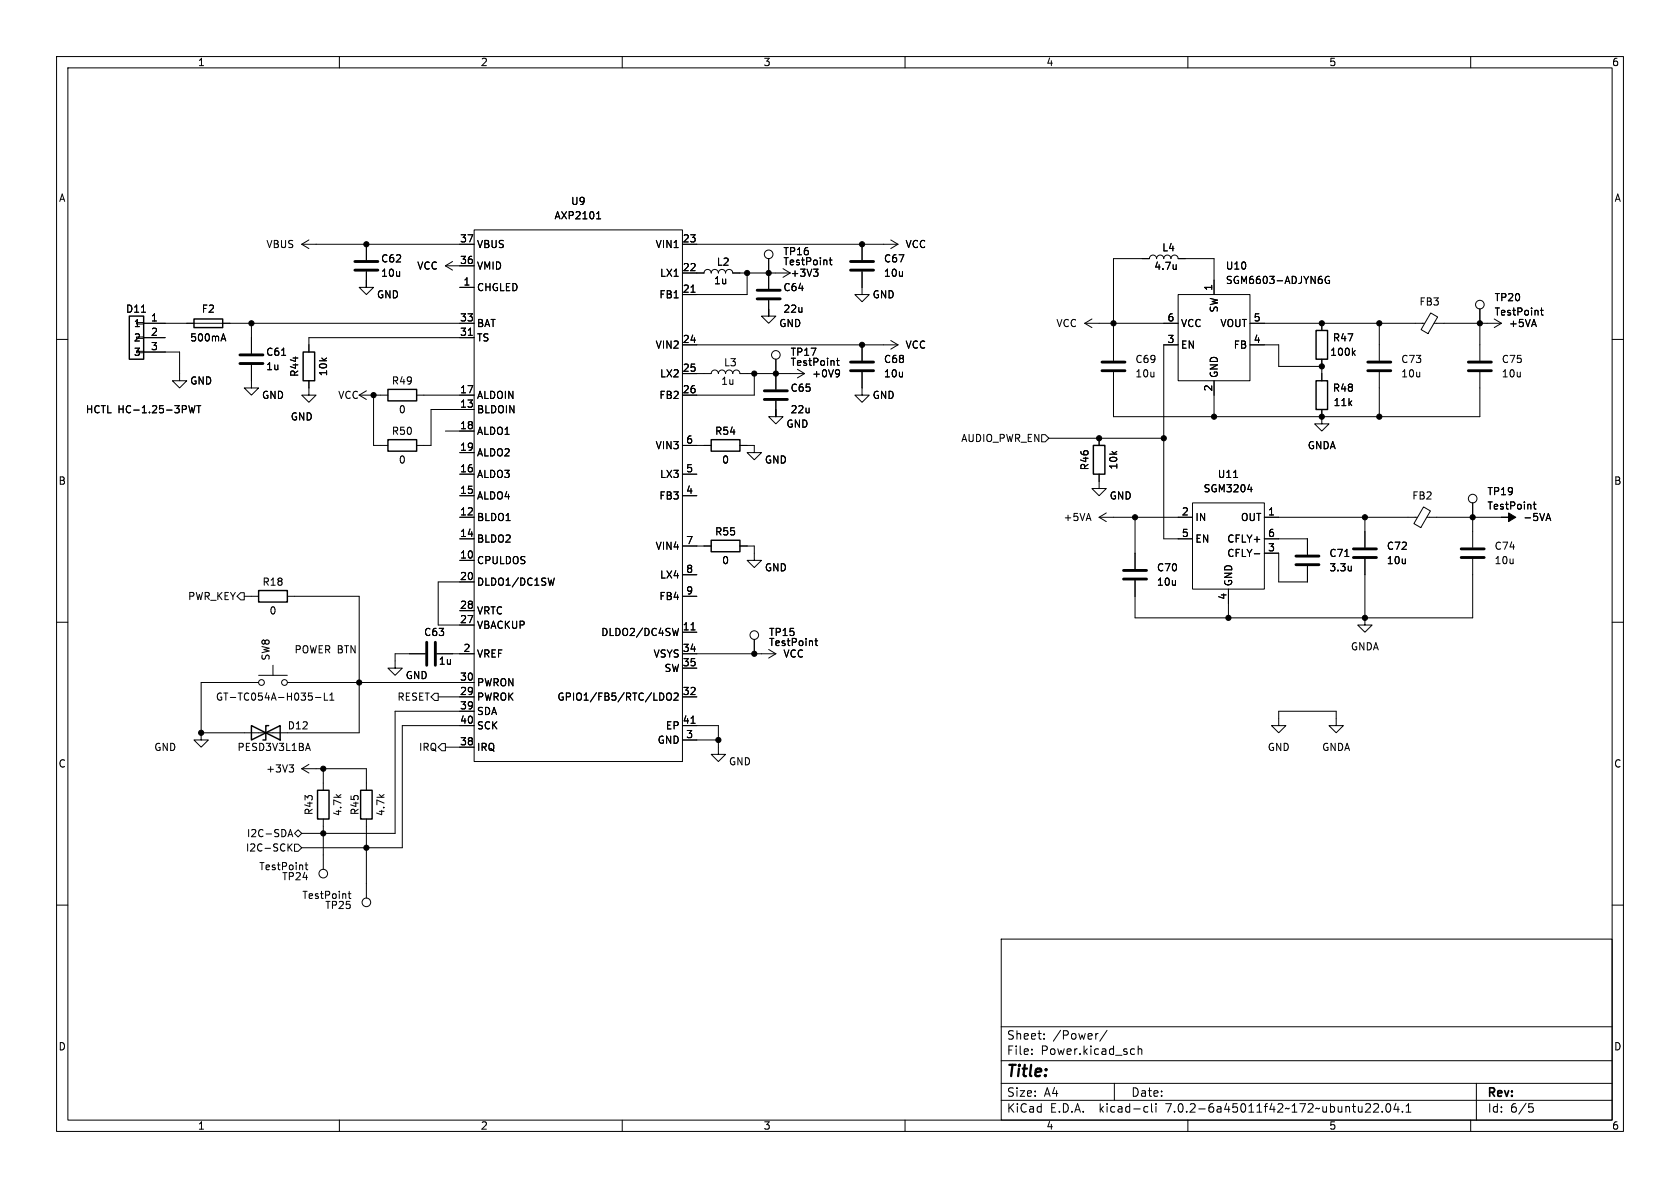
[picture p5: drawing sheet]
<svg xmlns="http://www.w3.org/2000/svg" width="297mm" height="210mm" viewBox="0 0 297 210" stroke-linecap="round" stroke-linejoin="round" font-family="sans-serif">
<g fill="none" stroke="#000" stroke-width=".18">
<path d="M10 10h277v190h-277zM12 12h273v186h-273zM60 10v2M110 10v2M160 10v2M210 10v2M260 10v2M105.5 38.7h.7M105.6 37.7l.2-.3v1.3M10 60h2M24.1 59.6h1.3v.2h-1.3zM24.1 57h1.3v.3h-1.3z"/>
<path d="M25.4 57.2h58.4M25.4 59.7h3.8M39.2 59.9h.6M39.5 59l.4 1.3M44.4 57.2v5.3M53.3 43.2h30.5M53.3 43.2l1.3 .7M54.6 42.4l-1.3 .8M64.8 48v2.8h-1.3l1.3 1.3 1.2-1.3h-1.2v-1.3M64.8 43.2v2.8M78.7 47h5.1M78.7 47l1.3 .8"/>
<path d="M80 46.2l-1.3 .8M81.3 50.8h2.5M82.8 59.3h.7M83.8 40.6h36.8v94h-36.8zM83.8 59.7h-29.2v2.5M120.6 48.3h3.9a.64 .64 0 0 1 .6-.7 .64 .64 0 0 1 .6 .7 .64 .64 0 0 1 .7-.7 .64 .64 0 0 1 .6 .7 .64 .64 0 0 1 .6-.7 .64 .64 0 0 1 .7 .7 .64 .64 0 0 1 .6-.7 .64 .64 0 0 1 .6 .7h10.2M120.6 43.2h38.1M122.2 51.7h.7M132.1 48.3v3.8h-11.5M135.9 53.1v2.8h-1.3l1.3 1.3 1.3-1.3h-1.3v-1.3M135.9 45.7v5.4M138.4 47.5l1.3 .8"/>
<path d="M139.7 48.3l-1.3 .7M144.4 48.1l.2 .2v.3l-.2 .2M144.6 47.6l-.4 .5M146.6 46h.5M146.8 45.5v1.1l.3 .2M152.4 48v4.1h1.3l-1.3 1.2-1.3-1.2h1.3M152.4 43.2v2.8M157.5 42.4l1.2 .8M158.7 43.2l-1.2 .7M191.8 57.2h16.5M191.8 57.2l1.2 .7M193 56.4l-1.2 .8"/>
<path d="M208.3 52.1h12.7v15.2h-12.7zM214.6 52.1v-6.4h-6.3a.64 .64 0 0 0-.7-.6 .64 .64 0 0 0-.6 .6 .64 .64 0 0 0-.6-.6 .64 .64 0 0 0-.7 .6 .64 .64 0 0 0-.6-.6 .64 .64 0 0 0-.6 .6 .64 .64 0 0 0-.7-.6 .64 .64 0 0 0-.6 .6h-6.4v18.1M221 57.2h30.8M233.7 57.2v1.2M235 48.9a.59 .59 0 0 0-.7 .6 .59 .59 0 0 0 .7 .6v-.5h-.2M243.8 57.2v6.6M252.9 55.3l1.3 .7-1.7 3-1.3-.7zM253.5 57.2h11.9M261.6 54.6v9.2M264.2 56.4l1.2 .8M265.4 57.2l-1.2 .7M272.3 54.9h.5"/>
<path d="M272.5 54.4v1.1l.3 .2M285 60h2M24.1 62.1h1.3v.3h-1.3zM25.4 62.2h6.3v5.1h1.3l-1.3 1.3-1.2-1.3h1.2M33.4 71.7l.3 1.3 .2-.9 .3 .9 .3-1.3M34.8 71.7h.7M35.1 71.7v1.3M44.4 64.5v4.1h1.3l-1.3 1.3-1.2-1.3h1.2M54.6 67.3v2.6h1.3l-1.3 1.2-1.3-1.2h1.3M63.5 69.9h5.1M63.5 69.9l1.3 .7M64.8 69.1l-1.3 .8"/>
<path d="M66 69.9v8.8h2.6M73.7 69.9h10.1M78.7 76.2h5.1M83.8 72.4h-7.6v6.3h-2.5M120.6 66h5.1a.64 .64 0 0 1 .7-.6 .64 .64 0 0 1 .6 .6 .64 .64 0 0 1 .6-.6 .64 .64 0 0 1 .7 .6 .64 .64 0 0 1 .6-.6 .64 .64 0 0 1 .6 .6 .64 .64 0 0 1 .7-.6 .64 .64 0 0 1 .6 .6h11.4M120.6 61h38.1M120.6 78.7h5.1M130.8 78.7h2.5v1.3h1.3l-1.3 1.3-1.2-1.3h1.2M133.3 66v3.9h-12.7M137.2 70.9v2.8h-1.3l1.3 1.2 1.2-1.2h-1.2v-1.3M137.2 63.5v5.3M141 65.3l1.2 .7"/>
<path d="M142.2 66l-1.2 .8M147.9 63.7h.5M148.1 63.3v1.1l.3 .2M148.2 65.4l.2 .1a1.07 1.07 0 0 1-.2 1M148.4 65.9l-.2 .2M152.4 65.8v4.1h1.3l-1.3 1.2-1.3-1.2h1.3M152.4 61v2.8M157.5 60.2l1.2 .8M158.7 61l-1.2 .7M184.1 76.8h.7l.6 .7-.6 .6h-.7zM185.4 77.5h20.3M194.3 77.5v1.2"/>
<path d="M196.8 65.8v7.9h64.8v-7.9M208.3 61h-2.6v34.3h5.1M214.6 67.3v6.4M221 61h5.1v3.8h7.6M233.7 72.4v2.5h1.2l-1.2 1.3-1.3-1.3h1.3M233.7 63.5v3.8M239.2 62.3l.4 .5M239.6 62l-.5 .5M243.8 65.8v7.9M81.3 91.4h2.5M81.3 95.3h2.5M81.3 99.1h2.5"/>
<path d="M81.3 87.6h2.5M81.3 83.8h2.5M81.3 80h2.5M120.6 87.6h2.6M120.6 83.8h2.6M120.6 96.5h5.1M130.8 96.5h2.5v2.6h1.3l-1.3 1.2-1.2-1.2h1.2M194.3 83.8v2.6h1.3l-1.3 1.2-1.3-1.2h1.3M194.3 91.4h16.5M194.3 91.4l1.3 .8M195.6 90.7l-1.3 .7M200.7 91.4v9.2"/>
<path d="M210.8 88.9h12.7v15.2h-12.7zM218.1 84.4h.7M220.6 86.5h.8M221.7 97.9h1M223.5 91.4h27.1M223.5 97.8h2.6v5.1h5v-2.8M223.5 95.3h7.6v2.7M241.3 98.8v11.7h1.3l-1.3 1.3-1.3-1.3h1.3M241.3 91.4v5.4M251.7 89.6l1.2 .7-1.7 3-1.2-.7zM252.2 91.4h13.2M260.3 88.9v7.9"/>
<path d="M260.3 98.8v10.4h-59.6v-6.6M271.1 89.1h.4M271.2 88.7v1.1l.3 .2M273.4 91.7h.6M273.7 90.8l.4 1.2M10 110h2M41.9 105.4l.6-.6h.7v1.2h-.7zM43.2 105.4h2.5M45.7 119.4h5.1M48.3 117.6v1.8M50.8 105.4h12.7v24.1h-27.9M75.2 115.6h-5.4v2.5h1.3l-1.3 1.3-1.2-1.3h1.2"/>
<path d="M77.2 115.6h6.6M81.3 108h2.5M83.8 102.9h-6.3v7.6h6.3M98 102.2l-.3 1.3M120 111.1l-.3 1.2-.3-.9M120.6 111.8h2.6M120.6 115.6h16.6M120.6 118.1h2.6M120.6 101.6h2.6M120.6 105.4h2.6M122.2 111.4h.7M133.3 113v2.6"/>
<path d="M135.9 114.8l1.3 .8M137.2 115.6l-1.3 .7M144.1 113.3h.4M144.2 112.9v1l.3 .2M217.2 104.1v5.1M285 110h2M35.6 129.5v1.3h1.2l-1.2 1.3-1.3-1.3h1.3M45.7 120.7h-10.1v8.8M50.8 120.7h33M51.1 135.2h.8l-.4 .5M51.7 135.7l.2 .2v.3l-.2 .3M53.3 135.9h11.5v3.8"/>
<path d="M53.3 135.9l1.3 .8M54.4 131.4l.5 1.3M54.6 135.1l-1.3 .8M55.8 123.3h.9M57.1 135.9v3.8M57.3 122.5v1.3h.6M58.3 123.8h.7M58.3 122.9l.4-.4v1.3M76.8 122.6h.7v1.2h-.7l-.6-.6zM77.5 123.2h6.3M78.1 131.4h.6v1.3h-.6l-.6-.6zM78.7 132.1h5.1"/>
<path d="M83.8 125.7h-14v21.6h-16.5M83.8 128.3h-12.7v21.6h-17.8M117.3 122.8v.7M117.9 122.7l.2-.2a.43 .43 0 0 1 .6 .4v.5a.42 .42 0 0 1-.4 .4 .42 .42 0 0 1-.5-.4zM119.2 122.6l.5-.1 .2 .4-.8 .9h.8M120.6 128.3h6.4v5.1h1.3l-1.3 1.2-1.3-1.2h1.3M120.6 123.2h2.6M120.6 130.8h6.4M122.2 127.9h.7M226.1 128.3h-1.3l1.3 1.2 1.2-1.2h-1.2v-2.6h10.1v2.6h1.3l-1.3 1.2-1.3-1.2h1.3M10 160h2M50.9 147.9l.4-1.3 .5 1.3"/>
<path d="M51 147.5h.6M51.1 149.7l.5 .7M51.6 149.2l-.7 .7M52.1 147.3l.6-.6 .6 .6-.6 .7zM52.1 149.2h.6l.6 .7-.6 .6h-.6zM53.9 152.9h.5M54.1 152.5v1.1l.3 .1M57.1 144.8v8.9M61.6 158h.4M61.7 157.6v1l.3 .2M64.8 144.8v14M285 160h2"/>
<path d="M177 166h108v32h-108zM60 198v2M110 198v2M160 198v2M177 194.5h108M177 191.5h108M177 187.5h108M177 181.5h108M182.4 186.3v.1M182.4 185.5v.1M184.6 183.6v.1M184.6 182.8v.1"/>
<path d="M194 182.7h.1M195.7 182.1l-1.3 2M197 191.5v3M200.1 185.4l.5 .1M200.6 186.3l-.5 .1M201.2 185.5l.2-.1 .4 .1 .1 .9M201.2 184.9v1.5M202.5 195.6l.4 .1M202.9 196.5l-.4 .1M203.6 195.1v1.3l.2 .2M204.4 195.1v.1M204.4 195.6v1"/>
<path d="M210 198v2M242.1 195.2l.2 .2-.1 .3-.8 .9h.9M242.9 195.2l.5-.1 .2 .1 .1 .3-.9 1.1h.9M244.4 196.5v.1M245.2 195.2l.2-.1a.81 .81 0 0 1 .5 .6 .81 .81 0 0 1-.3 .8l-.1 .1a.81 .81 0 0 1-.6-.6 .81 .81 0 0 1 .3-.8zM246.8 195l-.4 1.1h1M247.1 195.6v1M247.9 196.5v.1M248.6 196.6h.8M248.6 195.5l.4-.4v1.5M260 198v2M261 191.5v6.5"/>
<path d="M270.3 195.1h.7M270.4 195.7h.4l.3 .3-.2 .5-.5 .1"/>
<circle cx="135.9" cy="45" r=".76"/>
<circle cx="261.6" cy="53.8" r=".76"/>
<circle cx="137.2" cy="62.7" r=".76"/>
<circle cx="260.4" cy="88.1" r=".76"/>
<circle cx="133.3" cy="112.3" r=".76"/>
<circle cx="46.2" cy="120.7" r=".51"/>
<circle cx="50.3" cy="120.7" r=".51"/>
<circle cx="57.1" cy="154.4" r=".76"/>
<circle cx="64.8" cy="159.5" r=".76"/>
</g>
<g fill="none" stroke="#000" stroke-width=".51">
<path d="M62.7 47.8h4.1M62.7 46.2h4.1M133.9 52.8h4M133.9 51.3h4M150.4 47.8h4M150.4 46.2h4M42.4 64.3h4.1M42.4 62.7h4.1M135.1 70.6h4.1M135.1 69.1h4.1M150.4 65.5h4M150.4 64h4"/>
<path d="M194.8 65.5h4.1M194.8 64h4.1M241.8 65.5h4.1M241.8 64h4.1M259.6 65.5h4.1M259.6 64h4.1M229.1 99.8h4.1M229.1 98.3h4.1M239.3 98.6h4M239.3 97h4M258.3 98.6h4.1M258.3 97h4.1"/>
<path d="M75.4 113.5v4.1M77 113.5v4.1M198.6 102.4h4.1M198.6 100.8h4.1"/>
</g>
<g fill="none" stroke="#000" stroke-width=".25">
<path d="M22.9 55.9h2.5v7.6h-2.5zM34.3 56.4h5.1v1.5h-5.1zM232.7 58.4h2v5.1h-2zM53.6 62.2h2v5.1h-2zM68.6 68.8h5.1v2.1h-5.1zM68.6 77.7h5.1v2.1h-5.1zM125.7 77.7h5.1v2.1h-5.1zM193.3 78.7h2v5.1h-2zM232.7 67.3h2v5.1h-2zM125.7 95.5h5.1v2h-5.1zM45.7 104.4h5.1v2h-5.1zM44.4 128.3l5.1 2.5v-2.5l-5.1 2.5z"/>
<path d="M47.5 128.3h-.5v2.5h-.5M56.1 139.7h2.1v5.1h-2.1zM63.8 139.7h2v5.1h-2z"/>
</g>
<g fill="#000" stroke="#000" stroke-width=".18">
<path d="M265.4 91.4h1.3v-.7l1.3 .7-1.3 .8v-.8z"/>
<circle cx="44.4" cy="57.2" r=".46"/>
<circle cx="64.8" cy="43.2" r=".46"/>
<circle cx="132.1" cy="48.3" r=".46"/>
<circle cx="135.9" cy="48.3" r=".46"/>
<circle cx="152.4" cy="43.2" r=".46"/>
<circle cx="196.8" cy="57.2" r=".46"/>
<circle cx="233.7" cy="57.2" r=".46"/>
<circle cx="243.8" cy="57.2" r=".46"/>
<circle cx="261.6" cy="57.2" r=".46"/>
<circle cx="66" cy="69.9" r=".46"/>
<circle cx="133.3" cy="66" r=".46"/>
<circle cx="137.2" cy="66" r=".46"/>
<circle cx="152.4" cy="61" r=".46"/>
<circle cx="194.3" cy="77.5" r=".46"/>
<circle cx="205.7" cy="77.5" r=".46"/>
<circle cx="214.6" cy="73.7" r=".46"/>
<circle cx="233.7" cy="73.7" r=".46"/>
<circle cx="233.7" cy="64.8" r=".46"/>
<circle cx="243.8" cy="73.7" r=".46"/>
<circle cx="200.7" cy="91.4" r=".46"/>
<circle cx="241.3" cy="91.4" r=".46"/>
<circle cx="260.3" cy="91.4" r=".46"/>
<circle cx="133.3" cy="115.6" r=".46"/>
<circle cx="217.2" cy="109.2" r=".46"/>
<circle cx="241.3" cy="109.2" r=".46"/>
<circle cx="35.6" cy="129.5" r=".46"/>
<circle cx="57.1" cy="135.9" r=".46"/>
<circle cx="63.5" cy="120.7" r=".46"/>
<circle cx="127" cy="130.8" r=".46"/>
<circle cx="57.1" cy="147.3" r=".46"/>
<circle cx="64.8" cy="149.9" r=".46"/>
</g>
<text font-size="2.8" x="178" y="190.8">Title:</text>
<g font-size="2.1">
<text x="178" y="183.9">Sheet:</text>
<text x="186.2" y="183.9">/Power/</text>
<text x="178" y="186.6">File:</text>
<text x="184" y="186.6">Power.kicad_sch</text>
<text x="178" y="196.8">KiCad</text>
<text x="178" y="194">Size:</text>
<text x="184.6" y="194">A4</text>
<text x="185.7" y="196.8">E.D.A.</text>
<text x="194.4" y="196.8">kicad-cli</text>
<text x="200" y="194">Date:</text>
<text x="206.2" y="196.8">7.0.2-6a45011f42~172~ubuntu22.04.1</text>
<text x="263" y="194.2">Rev:</text>
<text x="263" y="196.8">Id:</text>
<text x="267" y="196.8">6/5</text>
</g>
<g font-size="1.8">
<text x="35" y="11.8">1</text>
<text x="85" y="11.8">2</text>
<text x="135" y="11.8">3</text>
<text x="185" y="11.8">4</text>
<text x="235" y="11.8">5</text>
<text x="285" y="11.8">6</text>
<text x="10.4" y="35.8">A</text>
<text x="285.4" y="35.8">A</text>
<text x="98" y="38.9">AXP2101</text>
<text x="100.9" y="36.4">U9</text>
<text x="47" y="44">VBUS</text>
<text x="67.3" y="46.5">C62</text>
<text x="73.7" y="47.8">VCC</text>
<text x="81.3" y="46.7">36</text>
<text x="81.3" y="42.9">37</text>
<text x="84.3" y="47.8">VMID</text>
<text x="84.3" y="44">VBUS</text>
<text x="115.8" y="44">VIN1</text>
<text x="120.6" y="42.9">23</text>
<text x="126.7" y="47.1">L2</text>
<text x="138.4" y="45.3">TP16</text>
<text x="138.4" y="47.1">TestPoint</text>
<text x="156.2" y="46.5">C67</text>
<text x="160" y="44">VCC</text>
<text x="204" y="47.9">4.7u</text>
<text x="205.4" y="44.6">L4</text>
<text x="216.7" y="47.8">U10</text>
<text x="66.6" y="52.9">GND</text>
<text x="67.3" y="49.1">10u</text>
<text x="81.9" y="50.5">1</text>
<text x="84.3" y="51.6">CHGLED</text>
<text x="116.4" y="52.9">FB1</text>
<text x="116.6" y="49.1">LX1</text>
<text x="120.6" y="51.8">21</text>
<text x="120.6" y="48">22</text>
<text x="126.2" y="50.4">1u</text>
<text x="138.4" y="51.6">C64</text>
<text x="139.7" y="49.1">+3V3</text>
<text x="154.2" y="52.9">GND</text>
<text x="156.2" y="49.1">10u</text>
<text x="214.4" y="51.5" transform="rotate(-90 214.4 51.5)">1</text>
<text x="216.7" y="50.4">SGM6603-ADJYN6G</text>
<text x="264.2" y="53.4">TP20</text>
<text x="22.2" y="55.4">D11</text>
<text x="23.6" y="58">1</text>
<text x="26.6" y="56.9">1</text>
<text x="26.6" y="59.4">2</text>
<text x="35.6" y="55.4">F2</text>
<text x="81.3" y="59.4">31</text>
<text x="81.3" y="56.9">33</text>
<text x="84.3" y="58">BAT</text>
<text x="137.7" y="58">GND</text>
<text x="138.4" y="55.4">22u</text>
<text x="186.7" y="58">VCC</text>
<text x="206.3" y="56.9">6</text>
<text x="208.8" y="58">VCC</text>
<text x="215.5" y="55.4" transform="rotate(-90 215.5 55.4)">SW</text>
<text x="215.6" y="58">VOUT</text>
<text x="221.6" y="56.9">5</text>
<text x="250.9" y="54.2">FB3</text>
<text x="264.2" y="55.9">TestPoint</text>
<text x="266.7" y="58">+5VA</text>
<text x="23.6" y="60.5">2</text>
<text x="23.6" y="63.1">3</text>
<text x="26.6" y="62">3</text>
<text x="33.6" y="60.5">500mA</text>
<text x="47" y="63.1">C61</text>
<text x="47" y="65.6">1u</text>
<text x="84.3" y="60.5">TS</text>
<text x="115.8" y="61.8">VIN2</text>
<text x="120.6" y="60.7">24</text>
<text x="120.6" y="65.8">25</text>
<text x="127.9" y="64.9">L3</text>
<text x="139.7" y="63.1">TP17</text>
<text x="139.7" y="64.8">TestPoint</text>
<text x="156.2" y="64.3">C68</text>
<text x="160" y="61.8">VCC</text>
<text x="200.7" y="64.3">C69</text>
<text x="206.3" y="60.7">3</text>
<text x="208.8" y="61.8">EN</text>
<text x="218" y="61.8">FB</text>
<text x="221.6" y="60.7">4</text>
<text x="235.1" y="63.1">100k</text>
<text x="235.6" y="60.5">R47</text>
<text x="247.7" y="64.3">C73</text>
<text x="265.4" y="64.3">C75</text>
<text x="33.6" y="68.1">GND</text>
<text x="46.3" y="70.7">GND</text>
<text x="52.9" y="66.7" transform="rotate(-90 52.9 66.7)">R44</text>
<text x="58" y="66.6" transform="rotate(-90 58 66.6)">10k</text>
<text x="59.7" y="70.7">VCC</text>
<text x="69.2" y="68.1">R49</text>
<text x="81.3" y="69.6">17</text>
<text x="84.3" y="70.7">ALDOIN</text>
<text x="116.4" y="70.7">FB2</text>
<text x="116.6" y="66.9">LX2</text>
<text x="120.6" y="69.6">26</text>
<text x="127.4" y="68.2">1u</text>
<text x="139.7" y="69.4">C65</text>
<text x="143.5" y="66.9">+0V9</text>
<text x="154.2" y="70.7">GND</text>
<text x="156.2" y="66.9">10u</text>
<text x="200.7" y="66.9">10u</text>
<text x="214.4" y="69.2" transform="rotate(-90 214.4 69.2)">2</text>
<text x="215.5" y="66.8" transform="rotate(-90 215.5 66.8)">GND</text>
<text x="235.6" y="69.4">R48</text>
<text x="235.7" y="71.9">11k</text>
<text x="247.7" y="66.9">10u</text>
<text x="265.4" y="66.9">10u</text>
<text x="15.1" y="73.2">HCTL HC-1.25-3PWT</text>
<text x="51.3" y="74.5">GND</text>
<text x="69.2" y="77">R50</text>
<text x="70.5" y="73.2">0</text>
<text x="81.3" y="72.1">13</text>
<text x="81.3" y="75.9">18</text>
<text x="84.3" y="73.2">BLDOIN</text>
<text x="84.3" y="77">ALDO1</text>
<text x="126.4" y="77">R54</text>
<text x="139" y="75.8">GND</text>
<text x="139.7" y="73.2">22u</text>
<text x="70.5" y="82.1">0</text>
<text x="81.3" y="83.6">16</text>
<text x="81.3" y="79.8">19</text>
<text x="84.3" y="80.8">ALDO2</text>
<text x="115.8" y="79.6">VIN3</text>
<text x="121.3" y="83.6">5</text>
<text x="121.3" y="78.5">6</text>
<text x="127.6" y="82.1">0</text>
<text x="135.2" y="82.1">GND</text>
<text x="169.8" y="78.3">AUDIO_PWR_EN</text>
<text x="192.6" y="83.2" transform="rotate(-90 192.6 83.2)">R46</text>
<text x="197.7" y="83.1" transform="rotate(-90 197.7 83.1)">10k</text>
<text x="231.1" y="79.6">GNDA</text>
<text x="10.3" y="85.8">B</text>
<text x="81.3" y="87.4">15</text>
<text x="84.3" y="88.5">ALDO4</text>
<text x="84.3" y="84.6">ALDO3</text>
<text x="116.4" y="88.5">FB3</text>
<text x="116.6" y="84.6">LX3</text>
<text x="121.3" y="87.4">4</text>
<text x="196.1" y="88.5">GND</text>
<text x="212.7" y="87.2">SGM3204</text>
<text x="215.2" y="84.6">U11</text>
<text x="249.6" y="88.5">FB2</text>
<text x="262.9" y="87.7">TP19</text>
<text x="285.3" y="85.8">B</text>
<text x="81.3" y="91.2">12</text>
<text x="81.3" y="95">14</text>
<text x="84.3" y="92.3">BLDO1</text>
<text x="126.4" y="94.8">R55</text>
<text x="188" y="92.3">+5VA</text>
<text x="208.9" y="91.2">2</text>
<text x="208.9" y="95">5</text>
<text x="211.3" y="92.3">IN</text>
<text x="219.3" y="92.3">OUT</text>
<text x="224.1" y="91.2">1</text>
<text x="224.1" y="95">6</text>
<text x="262.9" y="90.2">TestPoint</text>
<text x="269.2" y="92.3">-5VA</text>
<text x="81.3" y="98.8">10</text>
<text x="84.3" y="99.9">CPULDOS</text>
<text x="84.3" y="96.1">BLDO2</text>
<text x="115.8" y="97.3">VIN4</text>
<text x="121.3" y="96.3">7</text>
<text x="121.3" y="101.3">8</text>
<text x="127.6" y="99.9">0</text>
<text x="135.2" y="101.2">GND</text>
<text x="204.5" y="101.2">C70</text>
<text x="211.3" y="96.1">EN</text>
<text x="216.8" y="98.6">CFLY-</text>
<text x="216.8" y="96.1">CFLY+</text>
<text x="224.1" y="97.5">3</text>
<text x="235" y="98.6">C71</text>
<text x="235" y="101.2">3.3u</text>
<text x="245.1" y="97.3">C72</text>
<text x="245.1" y="99.9">10u</text>
<text x="264.2" y="97.3">C74</text>
<text x="264.2" y="99.9">10u</text>
<text x="33.1" y="106.2">PWR_KEY</text>
<text x="46.4" y="103.7">R18</text>
<text x="81.3" y="102.6">20</text>
<text x="81.3" y="107.7">28</text>
<text x="84.3" y="103.7">DLDO1/DC1SW</text>
<text x="116.4" y="106.2">FB4</text>
<text x="116.6" y="102.4">LX4</text>
<text x="121.3" y="105.2">9</text>
<text x="204.5" y="103.7">10u</text>
<text x="216.9" y="106.1" transform="rotate(-90 216.9 106.1)">4</text>
<text x="218" y="103.6" transform="rotate(-90 218 103.6)">GND</text>
<text x="47.6" y="108.8">0</text>
<text x="74.9" y="112.6">C63</text>
<text x="81.3" y="110.2">27</text>
<text x="84.3" y="111.3">VBACKUP</text>
<text x="84.3" y="108.8">VRTC</text>
<text x="106.2" y="112.6">DLDO2/DC4SW</text>
<text x="120.6" y="111.5">11</text>
<text x="135.9" y="112.6">TP15</text>
<text x="47.8" y="116.8" transform="rotate(-90 47.8 116.8)">SW8</text>
<text x="52.1" y="115.6">POWER BTN</text>
<text x="77.5" y="117.7">1u</text>
<text x="81.9" y="115.3">2</text>
<text x="84.3" y="116.4">VREF</text>
<text x="115.4" y="116.4">VSYS</text>
<text x="117.4" y="118.9">SW</text>
<text x="120.6" y="115.3">34</text>
<text x="120.6" y="117.9">35</text>
<text x="135.9" y="114.4">TestPoint</text>
<text x="138.4" y="116.4">VCC</text>
<text x="238.8" y="115.1">GNDA</text>
<text x="38.1" y="124">GT-TC054A-H035-L1</text>
<text x="70.1" y="124">RESET</text>
<text x="71.7" y="120.2">GND</text>
<text x="81.3" y="122.9">29</text>
<text x="81.3" y="120.4">30</text>
<text x="81.3" y="125.5">39</text>
<text x="84.3" y="124">PWROK</text>
<text x="84.3" y="121.5">PWRON</text>
<text x="98.4" y="124">GPIO1/FB5/RTC/LDO2</text>
<text x="120.6" y="122.9">32</text>
<text x="50.8" y="129.1">D12</text>
<text x="81.3" y="131.8">38</text>
<text x="81.3" y="128">40</text>
<text x="84.3" y="126.6">SDA</text>
<text x="84.3" y="129.1">SCK</text>
<text x="116.1" y="131.6">GND</text>
<text x="117.6" y="129.1">EP</text>
<text x="120.6" y="128">41</text>
<text x="121.3" y="130.6">3</text>
<text x="10.3" y="135.8">C</text>
<text x="27.2" y="132.9">GND</text>
<text x="41.9" y="132.9">PESD3V3L1BA</text>
<text x="47" y="136.7">+3V3</text>
<text x="73.9" y="132.9">IRQ</text>
<text x="84.3" y="132.9">IRQ</text>
<text x="128.8" y="135.4">GND</text>
<text x="224.1" y="132.9">GND</text>
<text x="233.7" y="132.9">GNDA</text>
<text x="285.3" y="135.8">C</text>
<text x="43.5" y="148.1">I2C-SDA</text>
<text x="55.4" y="144.1" transform="rotate(-90 55.4 144.1)">R43</text>
<text x="60.5" y="144.3" transform="rotate(-90 60.5 144.3)">4.7k</text>
<text x="63.6" y="144.1" transform="rotate(-90 63.6 144.1)">R45</text>
<text x="68.1" y="144.3" transform="rotate(-90 68.1 144.3)">4.7k</text>
<text x="43.3" y="150.7">I2C-SCK</text>
<text x="45.8" y="154">TestPoint</text>
<text x="49.8" y="155.8">TP24</text>
<text x="53.4" y="159.1">TestPoint</text>
<text x="57.4" y="160.8">TP25</text>
<text x="10.3" y="185.8">D</text>
<text x="285.3" y="185.8">D</text>
<text x="35" y="199.8">1</text>
<text x="85" y="199.8">2</text>
<text x="135" y="199.8">3</text>
<text x="185" y="199.8">4</text>
<text x="235" y="199.8">5</text>
<text x="285" y="199.8">6</text>
</g>
</svg>
